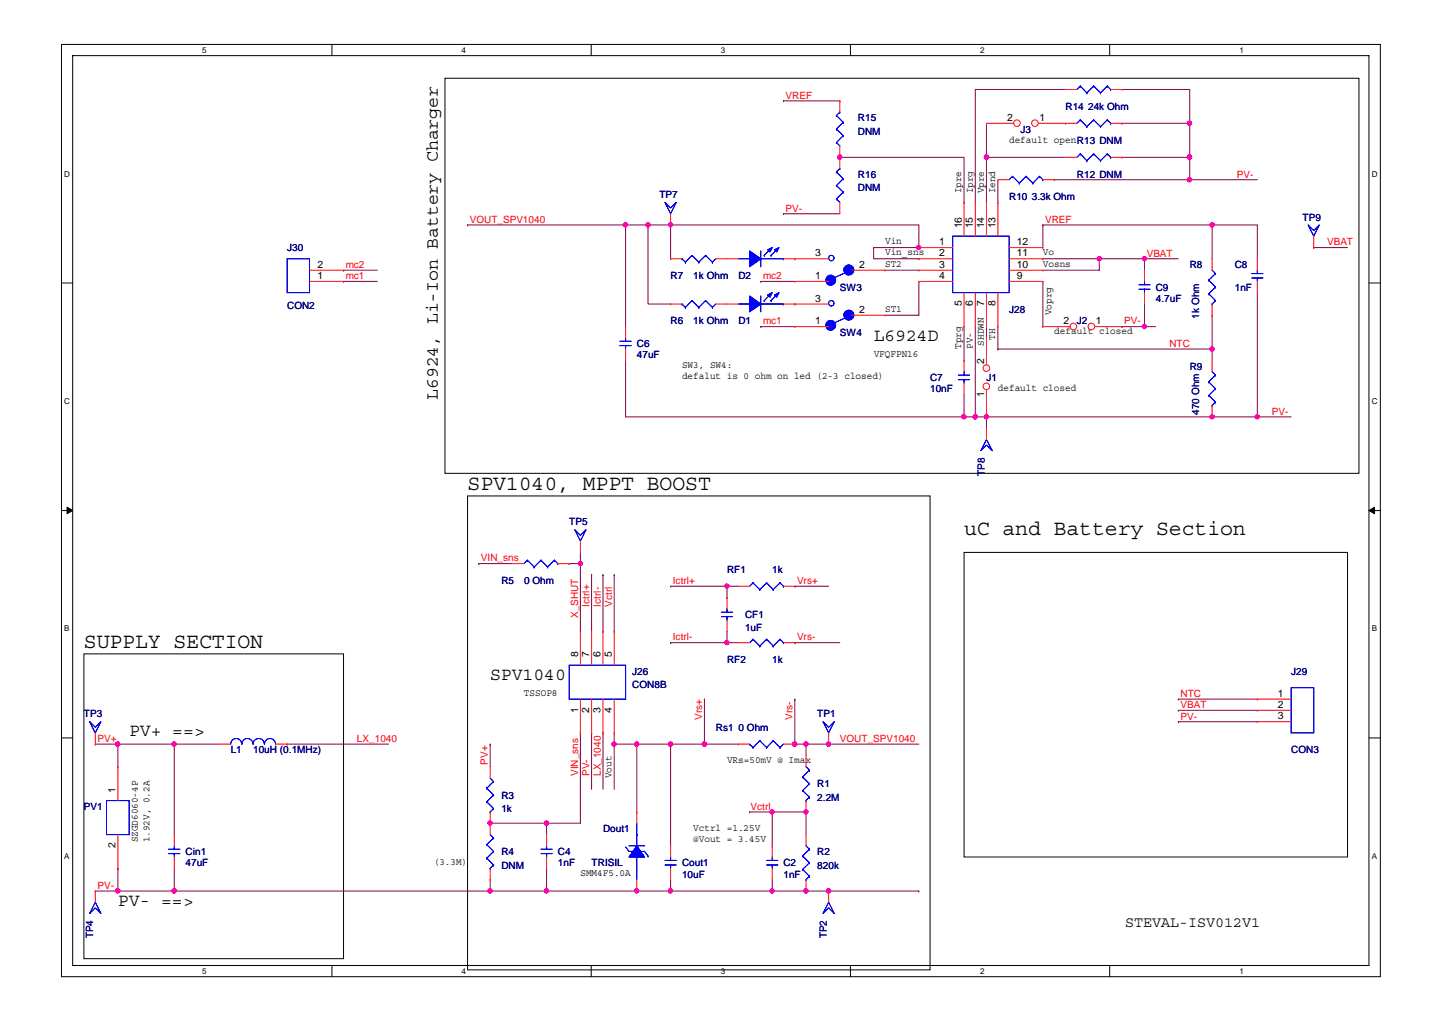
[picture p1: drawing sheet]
<svg xmlns="http://www.w3.org/2000/svg" width="297mm" height="210mm" viewBox="0 0 297 210" stroke-linecap="round" stroke-linejoin="round" font-family="sans-serif">
<path d="M12.6 9.1h271.1v191.6h-271.1zM14.9 11.4h266.5v187h-266.5z" fill="none" stroke="#000" stroke-width=".21"/>
<g fill="#fff">
<path d="M41.6 9.4h.9v1.8h-.9z"/>
<path d="M41.6 198.6h.9v1.9h-.9z"/>
</g>
<path d="M68.2 9.1v2.3M68.2 198.4v2.3" fill="none" stroke="#000" stroke-width=".21"/>
<g fill="#fff">
<path d="M94.9 9.4h.9v1.8h-.9z"/>
<path d="M94.9 198.6h.9v1.9h-.9z"/>
</g>
<path d="M121.5 9.1v2.3M121.5 198.4v2.3" fill="none" stroke="#000" stroke-width=".21"/>
<g fill="#fff">
<path d="M148.2 9.4h.9v1.8h-.9z"/>
<path d="M148.2 198.6h.9v1.9h-.9z"/>
</g>
<path d="M174.8 9.1v2.3M174.8 198.4v2.3" fill="none" stroke="#000" stroke-width=".21"/>
<g fill="#fff">
<path d="M201.5 9.4h.9v1.8h-.9z"/>
<path d="M201.5 198.6h.9v1.9h-.9z"/>
</g>
<path d="M228.1 9.1v2.3M228.1 198.4v2.3" fill="none" stroke="#000" stroke-width=".21"/>
<g fill="#fff">
<path d="M254.8 9.4h.9v1.8h-.9z"/>
<path d="M254.8 198.6h.9v1.9h-.9z"/>
<path d="M13.2 34.8h1.2v1.8h-1.2z"/>
<path d="M282 34.8h1.2v1.8h-1.2z"/>
<path d="M13.2 81.5h1.2v1.9h-1.2z"/>
<path d="M282 81.5h1.2v1.9h-1.2z"/>
</g>
<path d="M12.6 58.1h2.3M281.4 58.1h2.3" fill="none" stroke="#000" stroke-width=".21"/>
<g fill="#fff">
<path d="M13.2 128.3h1.1v1.8h-1.1z"/>
<path d="M282 128.3h1.1v1.8h-1.1z"/>
</g>
<path d="M12.6 104.9h2.3M13.8 104.2l1.1 .7-1.1 .7zM281.4 104.9l1.2-.7v1.4zM281.4 104.9h2.3" fill="none" stroke="#000" stroke-width=".21"/>
<path d="M13.8 104.2l1.1 .7-1.1 .7zM281.4 104.9l1.2-.7v1.4z" fill="#000"/>
<g fill="#fff">
<path d="M13.2 175h1.1v1.8h-1.1z"/>
<path d="M282 175h1.1v1.8h-1.1z"/>
</g>
<path d="M91.5 16.1h187.8v81.2h-187.8zM96.1 101.9h95.1v97.4h-95.1zM198.2 113.5h78.8v62.6h-78.8zM17.2 134.3h53.4v62.7h-53.4zM12.6 151.6h2.3M281.4 151.6h2.3" fill="none" stroke="#000" stroke-width=".21"/>
<path d="M59 152.9h.1M59 152.9h20.9M170.3 152.9h.1M170.3 152.9h18.6" fill="none" stroke="#800040" stroke-width=".21"/>
<circle cx="170.3" cy="152.9" r=".45" fill="#f0f"/>
<circle cx="170.3" cy="152.9" r=".45" fill="none" stroke="#f0f" stroke-width=".21"/>
<path d="M137.9 46.2h.1M137.9 46.2h51M165.7 166.8v4.7" fill="none" stroke="#800040" stroke-width=".21"/>
<circle cx="137.8" cy="46.2" r=".44" fill="#f0f"/>
<circle cx="137.8" cy="46.2" r=".44" fill="none" stroke="#f0f" stroke-width=".21"/>
<path d="M128.6 74.1v11.6M258.5 85.7h.1M258.5 85.7h6.9" fill="none" stroke="#800040" stroke-width=".21"/>
<circle cx="258.4" cy="85.6" r=".44" fill="#f0f"/>
<circle cx="258.4" cy="85.6" r=".44" fill="none" stroke="#f0f" stroke-width=".21"/>
<path d="M96.1 46.2h.1M96.1 46.2h32.5M198.2 67.1v7M198.2 81v4.7M198.2 85.7h.1M198.2 85.7h2.3" fill="none" stroke="#800040" stroke-width=".21"/>
<circle cx="200.5" cy="85.6" r=".44" fill="#f0f"/>
<circle cx="200.5" cy="85.6" r=".44" fill="none" stroke="#f0f" stroke-width=".21"/>
<circle cx="198.1" cy="85.6" r=".45" fill="#f0f"/>
<circle cx="198.1" cy="85.6" r=".45" fill="none" stroke="#f0f" stroke-width=".21"/>
<path d="M179.6 50.9h.1M181.9 55.5h7M188.9 46.2v4.7h-9.3M188.9 57.8v7h-7" fill="none" stroke="#800040" stroke-width=".21"/>
<circle cx="188.9" cy="50.8" r=".44" fill="#f0f"/>
<circle cx="188.9" cy="50.8" r=".44" fill="none" stroke="#f0f" stroke-width=".21"/>
<path d="M133.2 46.2h4.7v7M133.2 46.2h.1M179.6 50.9v2.3h9.3" fill="none" stroke="#800040" stroke-width=".21"/>
<circle cx="133.2" cy="46.2" r=".45" fill="#f0f"/>
<circle cx="133.2" cy="46.2" r=".45" fill="none" stroke="#f0f" stroke-width=".21"/>
<path d="M128.6 46.2h4.6v16.3h4.7M156.4 57.8h.1M156.4 57.8h7M156.4 67.1h.1M156.4 67.1h7M200.5 67.1v18.6M202.8 67.1v2.3M128.6 85.7h69.6M200.5 85.7h2.3v2.3M200.5 85.7h.1" fill="none" stroke="#800040" stroke-width=".21"/>
<circle cx="200.5" cy="85.6" r=".44" fill="#f0f"/>
<circle cx="200.5" cy="85.6" r=".44" fill="none" stroke="#f0f" stroke-width=".21"/>
<path d="M214.4 46.2h.1M214.4 46.2h34.8" fill="none" stroke="#800040" stroke-width=".21"/>
<circle cx="249.2" cy="46.2" r=".45" fill="#f0f"/>
<circle cx="249.2" cy="46.2" r=".45" fill="none" stroke="#f0f" stroke-width=".21"/>
<path d="M258.5 46.2v7M258.5 60.1v25.6h-9.3M249.2 85.7h.1" fill="none" stroke="#800040" stroke-width=".21"/>
<circle cx="249.2" cy="85.6" r=".45" fill="#f0f"/>
<circle cx="249.2" cy="85.6" r=".45" fill="none" stroke="#f0f" stroke-width=".21"/>
<path d="M202.8 85.7h.1M202.8 85.7h46.4" fill="none" stroke="#800040" stroke-width=".21"/>
<circle cx="202.8" cy="85.6" r=".45" fill="#f0f"/>
<circle cx="202.8" cy="85.6" r=".45" fill="none" stroke="#f0f" stroke-width=".21"/>
<path d="M258.5 46.2h-9.3v7M205.1 67.1v4.6M235.3 67.1h.1M235.3 67.1h2.3" fill="none" stroke="#800040" stroke-width=".21"/>
<circle cx="235.2" cy="67.1" r=".45" fill="#f0f"/>
<circle cx="235.2" cy="67.1" r=".45" fill="none" stroke="#f0f" stroke-width=".21"/>
<path d="M214.4 57.8v9.3M214.4 53.2h11.6M226 53.2v2.3h-11.6M226 53.2h.1M226 53.2h9.3" fill="none" stroke="#800040" stroke-width=".21"/>
<circle cx="235.2" cy="53.1" r=".44" fill="#f0f"/>
<circle cx="235.2" cy="53.1" r=".44" fill="none" stroke="#f0f" stroke-width=".21"/>
<circle cx="226" cy="53.1" r=".45" fill="#f0f"/>
<circle cx="226" cy="53.1" r=".45" fill="none" stroke="#f0f" stroke-width=".21"/>
<path d="M235.3 53.2v2.3M205.1 71.7h44.1v2.4M205.1 71.7h.1M235.3 62.5v4.6" fill="none" stroke="#800040" stroke-width=".21"/>
<circle cx="249.2" cy="71.7" r=".46" fill="#f0f"/>
<circle cx="249.2" cy="71.7" r=".46" fill="none" stroke="#f0f" stroke-width=".21"/>
<path d="M205.1 36.9v4.7M244.6 36.9h.1M244.6 36.9h13.9M214.4 46.2v4.7M235.3 53.2h6.9M249.2 64.8v6.9" fill="none" stroke="#800040" stroke-width=".21"/>
<circle cx="244.5" cy="36.9" r=".46" fill="#f0f"/>
<circle cx="244.5" cy="36.9" r=".46" fill="none" stroke="#f0f" stroke-width=".21"/>
<path d="M202.8 32.3h16.2M202.8 32.3h.1M202.8 32.3v9.3" fill="none" stroke="#800040" stroke-width=".21"/>
<circle cx="202.8" cy="32.3" r=".46" fill="#f0f"/>
<circle cx="202.8" cy="32.3" r=".46" fill="none" stroke="#f0f" stroke-width=".21"/>
<path d="M202.8 25.3v7M244.6 32.3v4.6h-27.9M244.6 32.3h.1" fill="none" stroke="#800040" stroke-width=".21"/>
<circle cx="244.5" cy="32.3" r=".46" fill="#f0f"/>
<circle cx="244.5" cy="32.3" r=".46" fill="none" stroke="#f0f" stroke-width=".21"/>
<path d="M219 18.4h-18.5v23.2M230.6 25.3h14v7M230.6 25.3h.1M70.6 55.5h.1M70.6 57.8h.1M70.6 55.5h7M70.6 57.8h7" fill="none" stroke="#800040" stroke-width=".21"/>
<circle cx="244.5" cy="25.3" r=".46" fill="#f0f"/>
<circle cx="244.5" cy="25.3" r=".46" fill="none" stroke="#f0f" stroke-width=".21"/>
<path d="M230.6 18.4h14v6.9M172.6 32.3h25.6v9.3M172.6 32.3h.1M230.6 32.3h14" fill="none" stroke="#800040" stroke-width=".21"/>
<circle cx="172.6" cy="32.3" r=".45" fill="#f0f"/>
<circle cx="172.6" cy="32.3" r=".45" fill="none" stroke="#f0f" stroke-width=".21"/>
<path d="M161 20.7h.1M161 20.7h11.6M161 43.9h.1M161 43.9h11.6M24.2 178.4h.1M24.2 178.4v4.7M35.8 178.4v4.7" fill="none" stroke="#800040" stroke-width=".21"/>
<circle cx="24.2" cy="183" r=".46" fill="#f0f"/>
<circle cx="24.2" cy="183" r=".46" fill="none" stroke="#f0f" stroke-width=".21"/>
<path d="M19.6 183.1h16.2M19.6 183.1h.1M100.8 183.1h.1M100.8 183.1h11.6" fill="none" stroke="#800040" stroke-width=".21"/>
<circle cx="100.7" cy="183" r=".45" fill="#f0f"/>
<circle cx="100.7" cy="183" r=".45" fill="none" stroke="#f0f" stroke-width=".21"/>
<path d="M112.4 183.1h.1M112.4 183.1h18.5" fill="none" stroke="#800040" stroke-width=".21"/>
<circle cx="112.3" cy="183" r=".45" fill="#f0f"/>
<circle cx="112.3" cy="183" r=".45" fill="none" stroke="#f0f" stroke-width=".21"/>
<path d="M130.9 183.1h.1M130.9 183.1h7" fill="none" stroke="#800040" stroke-width=".21"/>
<circle cx="130.9" cy="183" r=".45" fill="#f0f"/>
<circle cx="130.9" cy="183" r=".45" fill="none" stroke="#f0f" stroke-width=".21"/>
<path d="M158.7 183.1h.1M158.7 183.1h7" fill="none" stroke="#800040" stroke-width=".21"/>
<circle cx="158.7" cy="183" r=".45" fill="#f0f"/>
<circle cx="158.7" cy="183" r=".45" fill="none" stroke="#f0f" stroke-width=".21"/>
<path d="M35.8 152.9h.1M35.8 152.9h9.3" fill="none" stroke="#800040" stroke-width=".21"/>
<circle cx="35.8" cy="152.9" r=".46" fill="#f0f"/>
<circle cx="35.8" cy="152.9" r=".46" fill="none" stroke="#f0f" stroke-width=".21"/>
<path d="M158.7 166.8h.1M158.7 166.8h7" fill="none" stroke="#800040" stroke-width=".21"/>
<circle cx="165.7" cy="166.8" r=".44" fill="#f0f"/>
<circle cx="165.7" cy="166.8" r=".44" fill="none" stroke="#f0f" stroke-width=".21"/>
<circle cx="158.7" cy="166.8" r=".44" fill="#f0f"/>
<circle cx="158.7" cy="166.8" r=".44" fill="none" stroke="#f0f" stroke-width=".21"/>
<path d="M270.1 50.9h.1M270.1 50.9h6.9M24.2 152.9v4.6M137.9 152.9h.1M137.9 152.9v20.9M158.7 166.8v7M137.9 180.7v2.4M158.7 180.7v2.4" fill="none" stroke="#800040" stroke-width=".21"/>
<circle cx="137.8" cy="152.9" r=".45" fill="#f0f"/>
<circle cx="137.8" cy="152.9" r=".45" fill="none" stroke="#f0f" stroke-width=".21"/>
<g fill="none" stroke="#800040" stroke-width=".21">
<path d="M117 115.8h.1M117 115.8h2.3M119.3 115.8h.1M119.3 115.8v13.9M121.6 118.1h.1M121.6 118.1v11.6M124 118.1h.1M124 118.1v11.6M126.3 118.1h.1M126.3 118.1v11.6M24.2 152.9h11.6M119.3 150.6h.1"/>
<path d="M119.3 150.6v18.5M121.6 150.6h.1M121.6 150.6v11.6M124 150.6h.1M124 150.6v11.6M126.3 152.9v9.3M137.9 152.9h6.9M154.1 166.8h.1M154.1 166.8h4.6"/>
</g>
<circle cx="119.3" cy="115.8" r=".44" fill="#f0f"/>
<circle cx="119.3" cy="115.8" r=".44" fill="none" stroke="#f0f" stroke-width=".21"/>
<path d="M163.4 152.9h2.3v2.3M165.7 183.1h.1M165.7 183.1h4.6" fill="none" stroke="#800040" stroke-width=".21"/>
<circle cx="165.7" cy="183" r=".45" fill="#f0f"/>
<circle cx="165.7" cy="183" r=".45" fill="none" stroke="#f0f" stroke-width=".21"/>
<path d="M19.6 152.9h.1M19.6 152.9h4.6" fill="none" stroke="#800040" stroke-width=".21"/>
<circle cx="24.2" cy="152.9" r=".46" fill="#f0f"/>
<circle cx="24.2" cy="152.9" r=".46" fill="none" stroke="#f0f" stroke-width=".21"/>
<path d="M35.8 152.9v18.6M144.8 143.6h.1M144.8 143.6v9.3" fill="none" stroke="#800040" stroke-width=".21"/>
<circle cx="144.8" cy="152.9" r=".46" fill="#f0f"/>
<circle cx="144.8" cy="152.9" r=".46" fill="none" stroke="#f0f" stroke-width=".21"/>
<path d="M163.4 143.6h.1M163.4 143.6v9.3" fill="none" stroke="#800040" stroke-width=".21"/>
<circle cx="163.3" cy="152.9" r=".46" fill="#f0f"/>
<circle cx="163.3" cy="152.9" r=".46" fill="none" stroke="#f0f" stroke-width=".21"/>
<path d="M137.9 120.4h.1M137.9 120.4h11.5" fill="none" stroke="#800040" stroke-width=".21"/>
<circle cx="149.4" cy="120.4" r=".44" fill="#f0f"/>
<circle cx="149.4" cy="120.4" r=".44" fill="none" stroke="#f0f" stroke-width=".21"/>
<path d="M137.9 132h.1M137.9 132h11.5" fill="none" stroke="#800040" stroke-width=".21"/>
<circle cx="149.4" cy="132" r=".44" fill="#f0f"/>
<circle cx="149.4" cy="132" r=".44" fill="none" stroke="#f0f" stroke-width=".21"/>
<path d="M149.4 129.7v2.3h2.4M151.8 120.4h-2.4v2.3M163.4 120.4h.1M163.4 132h.1M163.4 120.4h6.9M163.4 132h9.2M165.7 152.9h.1M165.7 152.9h4.6" fill="none" stroke="#800040" stroke-width=".21"/>
<circle cx="165.7" cy="152.9" r=".45" fill="#f0f"/>
<circle cx="165.7" cy="152.9" r=".45" fill="none" stroke="#f0f" stroke-width=".21"/>
<path d="M128.6 46.2h.1M128.6 46.2v20.9M130.9 152.9h7" fill="none" stroke="#800040" stroke-width=".21"/>
<circle cx="128.6" cy="46.2" r=".45" fill="#f0f"/>
<circle cx="128.6" cy="46.2" r=".45" fill="none" stroke="#f0f" stroke-width=".21"/>
<path d="M144.8 152.9h7M137.9 183.1h.1M137.9 183.1h20.8" fill="none" stroke="#800040" stroke-width=".21"/>
<circle cx="137.8" cy="183" r=".45" fill="#f0f"/>
<circle cx="137.8" cy="183" r=".45" fill="none" stroke="#f0f" stroke-width=".21"/>
<path d="M170.3 183.1h18.6M188.9 183.1h.1" fill="none" stroke="#800040" stroke-width=".21"/>
<circle cx="170.3" cy="183" r=".45" fill="#f0f"/>
<circle cx="170.3" cy="183" r=".45" fill="none" stroke="#f0f" stroke-width=".21"/>
<path d="M230.6 67.1h.1M230.6 67.1h4.7M98.4 115.8h.1M98.4 115.8h7M119.3 113.5v2.3M112.4 169.1h.1M112.4 169.1h6.9" fill="none" stroke="#800040" stroke-width=".21"/>
<circle cx="112.3" cy="169.1" r=".44" fill="#f0f"/>
<circle cx="112.3" cy="169.1" r=".44" fill="none" stroke="#f0f" stroke-width=".21"/>
<path d="M126.3 150.6v2.3M130.9 152.9h.1M130.9 152.9v13.9M112.4 169.1v2.4M112.4 178.4v4.7" fill="none" stroke="#800040" stroke-width=".21"/>
<circle cx="130.9" cy="152.9" r=".45" fill="#f0f"/>
<circle cx="130.9" cy="152.9" r=".45" fill="none" stroke="#f0f" stroke-width=".21"/>
<path d="M126.3 152.9h.1M126.3 152.9h4.6" fill="none" stroke="#800040" stroke-width=".21"/>
<circle cx="126.2" cy="152.9" r=".45" fill="#f0f"/>
<circle cx="126.2" cy="152.9" r=".45" fill="none" stroke="#f0f" stroke-width=".21"/>
<path d="M242.2 148.3h.1M242.2 145.9h.1M242.2 143.6h.1M242.2 148.3h16.3M242.2 145.9h16.3M242.2 143.6h16.3M35.8 183.1h.1M35.8 183.1h65" fill="none" stroke="#800040" stroke-width=".21"/>
<circle cx="35.8" cy="183" r=".46" fill="#f0f"/>
<circle cx="35.8" cy="183" r=".46" fill="none" stroke="#f0f" stroke-width=".21"/>
<path d="M100.8 152.9h.1M100.8 152.9v4.6M100.8 169.1h.1M100.8 169.1h11.6M100.8 180.7v2.4" fill="none" stroke="#800040" stroke-width=".21"/>
<circle cx="100.7" cy="169.1" r=".44" fill="#f0f"/>
<circle cx="100.7" cy="169.1" r=".44" fill="none" stroke="#f0f" stroke-width=".21"/>
<g fill="none" stroke="#00f" stroke-width=".21">
<path d="M171.9 38.1h.1M171.9 35.3h.1M171.9 38.1l1.4 1.4M171.9 35.3l1.4 1.4M172.6 34.6h.1M172.6 34.6l-.7 .7M173.3 39.5h.1M173.3 36.7h.1M173.3 39.5l-1.4 1.4M173.3 36.7l-1.4 1.4M59 53.2h4.6v6.9h-4.6zM171.9 40.9h.1"/>
<path d="M171.9 40.9l.7 .7M170.3 66.9h.1M175 64.8l-4.7 2.1M248.5 78.5h.1M248.5 78.5l1.4 1.4M249.2 76.4l.7 .7M249.9 77.1h.1M249.9 79.9h.1M249.9 77.1l-1.4 1.4M249.9 79.9l-1.4 1.4M248.5 81.3h.1M248.5 81.3l1.4 1.3"/>
<path d="M249.2 83.3h.1M249.9 82.6h.1M249.9 82.6l-.7 .7M154.8 131.3h.1M154.8 131.3l-.7 .7M154.8 131.3l1.4 1.4M156.2 132.7h.1M157.6 131.3h.1M157.6 131.3l-1.4 1.4M157.6 131.3l1.3 1.4M158.9 132.7h.1M160.3 131.3h.1"/>
<path d="M160.3 131.3l-1.4 1.4M160.3 131.3l.7 .7M161 132h.1M265.4 141.3h4.7v9.3h-4.7zM157.6 177.7h2.3M157.6 176.8h2.3M158.7 176.1v.7M158.7 177.7h.1M158.7 177.7v.7"/>
</g>
<g fill="none" stroke="#f00" stroke-width=".21">
<path d="M172.6 32.3h.1M172.6 32.3v2.3M63.6 57.8h7M63.6 55.5h7M70.6 57.8h.1M70.6 55.5h.1M172.6 41.6v2.3M249.2 74.1v2.3M249.2 85.7h.1M249.2 83.3v2.4M151.8 132h2.3M161 132h2.4"/>
<path d="M163.4 132h.1M258.5 143.6h.1M258.5 145.9h.1M258.5 148.3h.1M258.5 143.6h6.9M258.5 145.9h6.9M258.5 148.3h6.9M158.7 178.4v2.3M158.7 173.8h.1M158.7 173.8v2.3"/>
</g>
<circle cx="174.5" cy="64.7" r=".45" fill="#00f"/>
<circle cx="174.5" cy="64.7" r=".45" fill="none" stroke="#00f" stroke-width="1.4"/>
<circle cx="170.9" cy="62.3" r=".56" fill="none" stroke="#00f" stroke-width=".21"/>
<circle cx="170.8" cy="66.8" r=".44" fill="#00f"/>
<circle cx="170.8" cy="66.8" r=".44" fill="none" stroke="#00f" stroke-width="1.4"/>
<path d="M170.3 66.9h.1M175 64.8l-4.7 2.1" fill="none" stroke="#00f" stroke-width=".21"/>
<circle cx="174.5" cy="64.7" r=".45" fill="#00f"/>
<circle cx="174.5" cy="64.7" r=".45" fill="none" stroke="#00f" stroke-width="1.4"/>
<circle cx="170.9" cy="62.3" r=".56" fill="none" stroke="#00f" stroke-width=".21"/>
<circle cx="170.8" cy="66.8" r=".44" fill="#00f"/>
<circle cx="170.8" cy="66.8" r=".44" fill="none" stroke="#00f" stroke-width="1.4"/>
<path d="M172.6 30v2.3M172.6 20.7h.1M172.6 20.7v2.3M163.4 67.1h.1M163.4 62.5h.1M163.4 67.1h6.9M163.4 62.5h6.9M175 64.8h6.9M181.9 64.8h.1" fill="none" stroke="#f00" stroke-width=".21"/>
<g fill="none" stroke="#00f" stroke-width=".21">
<path d="M171.9 29.3h.1M171.9 26.5h.1M171.9 23.7h.1M171.9 29.3l.7 .7M171.9 26.5l1.4 1.4M171.9 23.7l1.4 1.4M172.6 23h.1M172.6 23l-.7 .7M173.3 27.9h.1M173.3 25.1h.1M173.3 27.9l-1.4 1.4M173.3 25.1l-1.4 1.4"/>
<path d="M170.3 57.6h.1M175 55.5l-4.7 2.1"/>
</g>
<circle cx="174.5" cy="55.5" r=".46" fill="#00f"/>
<circle cx="174.5" cy="55.5" r=".46" fill="none" stroke="#00f" stroke-width="1.4"/>
<circle cx="170.9" cy="53" r=".56" fill="none" stroke="#00f" stroke-width=".21"/>
<circle cx="170.8" cy="57.6" r=".45" fill="#00f"/>
<circle cx="170.8" cy="57.6" r=".45" fill="none" stroke="#00f" stroke-width="1.4"/>
<path d="M170.3 57.6h.1M175 55.5l-4.7 2.1" fill="none" stroke="#00f" stroke-width=".21"/>
<circle cx="174.5" cy="55.5" r=".46" fill="#00f"/>
<circle cx="174.5" cy="55.5" r=".46" fill="none" stroke="#00f" stroke-width="1.4"/>
<circle cx="170.9" cy="53" r=".56" fill="none" stroke="#00f" stroke-width=".21"/>
<circle cx="170.8" cy="57.6" r=".45" fill="#00f"/>
<circle cx="170.8" cy="57.6" r=".45" fill="none" stroke="#00f" stroke-width="1.4"/>
<path d="M163.4 57.8h.1M163.4 53.2h.1M163.4 57.8h6.9M163.4 53.2h6.9M175 55.5h6.9M181.9 55.5h.1" fill="none" stroke="#f00" stroke-width=".21"/>
<path d="M151.8 62.5h2.3M156.4 60.8v3.3M156.4 62.5h4.6M161 62.5h.1" fill="none" stroke="#00f" stroke-width=".21"/>
<path d="M154.1 60.8l2.3 1.7-2.3 1.6z" fill="#00f"/>
<path d="M154.1 60.8l2.3 1.7-2.3 1.6z" fill="none" stroke="#00f" stroke-width=".21"/>
<path d="M159.2 60.6l.9-.5-.5 1z" fill="#00f"/>
<path d="M159.2 60.6l.9-.5-.5 1z" fill="none" stroke="#00f" stroke-width=".21"/>
<path d="M157.8 60.6l.9-.5-.4 1z" fill="#00f"/>
<path d="M151.8 62.5h2.3M156.4 60.8v3.3M156.4 62.5h4.6M157.1 61.8h.1M157.8 60.6l.9-.5-.4 1zM158.5 61.8h.1M158.5 60.4l-1.4 1.4M159.9 60.4l-1.4 1.4M161 62.5h.1" fill="none" stroke="#00f" stroke-width=".21"/>
<path d="M154.1 60.8l2.3 1.7-2.3 1.6z" fill="#00f"/>
<path d="M154.1 60.8l2.3 1.7-2.3 1.6z" fill="none" stroke="#00f" stroke-width=".21"/>
<path d="M159.2 60.6l.9-.5-.5 1z" fill="#00f"/>
<path d="M159.2 60.6l.9-.5-.5 1z" fill="none" stroke="#00f" stroke-width=".21"/>
<path d="M157.8 60.6l.9-.5-.4 1z" fill="#00f"/>
<g fill="none" stroke="#00f" stroke-width=".21">
<path d="M222.1 31.6h.1M222.1 31.6l-.7 .7M222.1 31.6l1.3 1.4M223.4 33h.1M224.8 31.6h.1M224.8 31.6l-1.4 1.4M224.8 31.6l1.4 1.4M226.2 33h.1M227.6 31.6h.1M227.6 31.6l-1.4 1.4M227.6 31.6l.7 .7M228.3 32.3h.1"/>
<path d="M234.1 59.4h2.3M234.1 58.5h2.3M235.3 57.8v.7M235.3 59.4h.1M235.3 59.4v.7M268.9 46.2l1.2 1.2 1.1-1.2-1.1 2.3zM140.2 62.5h.1M140.2 62.5l.7 .7M140.9 63.2h.1M142.3 61.8h.1M142.3 61.8l1.3 1.4M142.3 61.8l-1.4 1.4"/>
<path d="M143.6 63.2h.1M145 61.8h.1M145 61.8l1.4 1.4M145 61.8l-1.4 1.4M146.4 63.2h.1M147.1 62.5l-.7 .7M157.1 61.8h.1M157.8 60.6l.9-.5-.4 1zM158.5 61.8h.1M158.5 60.4l-1.4 1.4M159.9 60.4l-1.4 1.4M148.3 126.7h2.3"/>
<path d="M148.3 125.8h2.3M149.4 125.1v.7M149.4 126.7h.1M149.4 126.7v.7M18.4 148.3l1.2 1.1 1.1-1.1-1.1 2.3zM169.2 148.3l1.1 1.1 1.2-1.1-1.2 2.3zM100.1 173.5h.1M100.1 176.3h.1M100.1 173.5l1.4 1.4M100.1 176.3l1.4 1.4M100.8 178.4h.1M100.8 171.5l.7 .7"/>
<path d="M101.5 172.2h.1M101.5 174.9h.1M101.5 177.7h.1M101.5 172.2l-1.4 1.3M101.5 174.9l-1.4 1.4M101.5 177.7l-.7 .7M136.7 177.7h2.3M136.7 176.8h2.3M137.9 176.1v.7M137.9 177.7h.1M137.9 177.7v.7M165 175.9h.1"/>
<path d="M165 178.6h.1M165 175.9l1.4 1.4M165 178.6l1.4 1.4M165.7 173.8l.7 .7M166.4 174.5h.1M166.4 177.3h.1M166.4 174.5l-1.4 1.4M166.4 177.3l-1.4 1.3M165.7 180.7h.1M166.4 180h.1M166.4 180l-.7 .7M170.3 185.4l1.2 2.3-1.2-1.2-1.1 1.2z"/>
</g>
<g fill="none" stroke="#f00" stroke-width=".21">
<path d="M219 32.3h2.4M228.3 32.3h2.3M230.6 32.3h.1M235.3 55.5h.1M235.3 55.5v2.3M270.1 50.9h.1M270.1 48.5v2.4M137.9 62.5h.1M137.9 62.5h2.3M147.1 62.5h4.7M161 62.5h2.4M163.4 62.5h.1"/>
<path d="M235.3 60.1v2.4M149.4 127.4v2.3M149.4 122.7h.1M149.4 122.7v2.4M19.6 152.9h.1M19.6 150.6v2.3M170.3 152.9h.1M170.3 150.6v2.3M100.8 169.1v2.4M100.8 178.4v2.3M137.9 178.4v2.3M137.9 173.8h.1"/>
<path d="M137.9 173.8v2.3M165.7 171.5v2.3M100.8 180.7h.1M165.7 183.1h.1M165.7 180.7v2.4M170.3 183.1h.1M170.3 183.1v2.3"/>
</g>
<circle cx="202.8" cy="79.4" r=".68" fill="#fff"/>
<g fill="none" stroke="#f00" stroke-width=".21">
<path d="M202.8 85.7h.1M202.8 80.1v5.6"/>
<circle cx="202.8" cy="79.4" r=".68"/>
</g>
<circle cx="202.8" cy="75.6" r=".68" fill="#fff"/>
<g fill="none" stroke="#f00" stroke-width=".21">
<path d="M219 18.4h2.4M228.3 18.4h2.3M230.6 18.4h.1M137.9 46.2h.1M137.9 43.9v2.3M128.6 71.7v2.4M128.6 67.1h.1M128.6 67.1v2.3M198.2 78.7v2.3M198.2 74.1h.1M198.2 74.1v2.3M202.8 69.4h.1"/>
<path d="M202.8 69.4v5.6M24.2 157.5h.1M24.2 157.5v7M45.1 152.9h2.3M56.7 152.9h2.3M59 152.9h.1M100.8 157.5v2.4M24.2 178.4h.1M24.2 171.5v6.9M35.8 176.1v2.3M35.8 171.5h.1M35.8 171.5v2.3"/>
<path d="M100.8 169.1h.1M100.8 166.8v2.3M19.6 183.1h.1M19.6 183.1v2.3"/>
<circle cx="202.8" cy="75.6" r=".68"/>
</g>
<g fill="none" stroke="#00f" stroke-width=".21">
<path d="M222.1 17.7h.1M222.1 17.7l-.7 .7M222.1 17.7l1.3 1.4M223.4 19.1h.1M224.8 17.7h.1M224.8 17.7l-1.4 1.4M224.8 17.7l1.4 1.4M226.2 19.1h.1M227.6 17.7h.1M227.6 17.7l-1.4 1.4M227.6 17.7l.7 .7M228.3 18.4h.1"/>
<path d="M136.7 41.6l1.2 1.1 1.1-1.1-1.1 2.3zM127.4 71h2.4M127.4 70.1h2.4M128.6 69.4v.7M128.6 71h.1M128.6 71v.7M197 78h2.3M197 77.1h2.3M198.2 76.4v.7M198.2 78h.1M198.2 78v.7M47.4 152.9a1.13 1.13 0 0 1 1.2-1.2 1.13 1.13 0 0 1 1.1 1.2"/>
<path d="M49.7 152.9a1.13 1.13 0 0 1 1.2-1.2 1.13 1.13 0 0 1 1.1 1.2 1.17 1.17 0 0 1 1.2-1.2 1.17 1.17 0 0 1 1.1 1.2M54.4 152.9a1.13 1.13 0 0 1 1.1-1.2 1.13 1.13 0 0 1 1.1 1.2M100.8 159.9l.7 .7M21.9 164.5h4.6v7h-4.6zM34.6 175.4h2.4M34.6 174.5h2.4M35.8 173.8v.7M35.8 175.4h.1M35.8 175.4v.7M100.1 161.9h.1M100.1 164.7h.1M100.1 161.9l1.4 1.4"/>
<path d="M100.1 164.7l1.4 1.4M100.8 166.8h.1M101.5 160.6h.1M101.5 163.3h.1M101.5 166.1h.1M101.5 160.6l-1.4 1.3M101.5 163.3l-1.4 1.4M101.5 166.1l-.7 .7M19.6 185.4l1.1 2.3-1.1-1.2-1.2 1.2z"/>
</g>
<circle cx="224.3" cy="67.1" r=".68" fill="#fff"/>
<g fill="none" stroke="#f00" stroke-width=".21">
<path d="M225.1 67.1h5.5M230.6 67.1h.1"/>
<circle cx="224.3" cy="67.1" r=".68"/>
</g>
<circle cx="220.6" cy="67.1" r=".68" fill="#fff"/>
<g fill="none" stroke="#f00" stroke-width=".21">
<path d="M214.4 67.1h.1M214.4 67.1h5.6M119.3 129.7h.1M119.3 129.7v7M121.6 129.7h.1M121.6 129.7v7M124 129.7h.1M124 129.7v7M126.3 129.7h.1M126.3 129.7v7M119.3 150.6h.1M119.3 143.6v7"/>
<path d="M121.6 150.6h.1M121.6 143.6v7M124 150.6h.1M124 143.6v7M126.3 150.6h.1M126.3 143.6v7M151.8 152.9h.1M151.8 152.9h2.3M161 152.9h2.4"/>
<circle cx="220.6" cy="67.1" r=".68"/>
</g>
<g fill="none" stroke="#00f" stroke-width=".21">
<path d="M117 136.7h11.6v6.9h-11.6zM154.1 152.9h.1M154.1 152.9l.7 .7M154.8 153.6h.1M156.2 152.2h.1M156.2 152.2l1.4 1.4M156.2 152.2l-1.4 1.4M157.6 153.6h.1M158.9 152.2h.1M158.9 152.2l1.4 1.4M158.9 152.2l-1.3 1.4M160.3 153.6h.1"/>
<path d="M161 152.9l-.7 .7"/>
</g>
<circle cx="212.8" cy="25.3" r=".68" fill="#fff"/>
<g fill="none" stroke="#f00" stroke-width=".21">
<path d="M213.5 25.3h5.5M219 25.3h.1"/>
<circle cx="212.8" cy="25.3" r=".68"/>
</g>
<circle cx="209.1" cy="25.3" r=".68" fill="#fff"/>
<g fill="none" stroke="#f00" stroke-width=".21">
<path d="M202.8 25.3h.1M202.8 25.3h5.6M205.1 36.9h2.3M214.4 36.9h2.3M216.7 36.9h.1M219 25.3h2.4M228.3 25.3h2.3M230.6 25.3h.1M137.9 53.2h.1M137.9 53.2h2.3M147.1 53.2h2.3M188.9 50.9h.1"/>
<path d="M188.9 53.2h.1M188.9 55.5h.1M188.9 57.8h.1M188.9 53.2h6.9M188.9 50.9h6.9M188.9 55.5h6.9M188.9 57.8h6.9M198.2 41.6h.1M198.2 41.6v6.9M200.5 41.6h.1M200.5 41.6v6.9M202.8 41.6h.1"/>
<path d="M202.8 41.6v6.9M205.1 41.6h.1M205.1 41.6v6.9M207.4 53.2h7M207.4 50.9h7M207.4 55.5h7M207.4 57.8h7M214.4 57.8h.1M214.4 55.5h.1M214.4 50.9h.1M214.4 53.2h.1M249.2 53.2v2.3"/>
<path d="M258.5 57.8v2.3M258.5 53.2h.1M258.5 53.2v2.3M198.2 67.1h.1M198.2 60.1v7M200.5 67.1h.1M200.5 60.1v7M202.8 67.1h.1M202.8 60.1v7M205.1 67.1h.1M205.1 60.1v7M249.2 64.8h.1"/>
<path d="M249.2 62.5v2.3M202.8 88h.1M202.8 88v2.3M105.4 115.8h2.3M114.7 115.8h2.3M117 115.8h.1M119.3 113.5h.1M119.3 111.2v2.3M151.8 120.4h2.3M161 120.4h2.4M163.4 120.4h.1M165.7 155.2v2.3"/>
<path d="M112.4 176.1v2.3M112.4 171.5h.1M112.4 171.5v2.3M165.7 166.8h.1M165.7 164.5v2.3"/>
<circle cx="209.1" cy="25.3" r=".68"/>
</g>
<g fill="none" stroke="#00f" stroke-width=".21">
<path d="M208.1 36.2h.1M208.1 36.2l-.7 .7M208.1 36.2l1.4 1.4M209.5 37.6h.1M210.9 36.2h.1M210.9 36.2l-1.4 1.4M210.9 36.2l1.4 1.4M212.3 37.6h.1M213.7 36.2h.1M213.7 36.2l-1.4 1.4M213.7 36.2l.7 .7M214.4 36.9h.1"/>
<path d="M222.1 24.6h.1M222.1 24.6l-.7 .7M222.1 24.6l1.3 1.4M223.4 26h.1M224.8 24.6h.1M224.8 24.6l-1.4 1.4M224.8 24.6l1.4 1.4M226.2 26h.1M227.6 24.6h.1M227.6 24.6l-1.4 1.4M227.6 24.6l.7 .7M228.3 25.3h.1"/>
<path d="M140.2 53.2h.1M140.2 53.2l.7 .7M140.9 53.9h.1M142.3 52.5h.1M142.3 52.5l1.3 1.4M142.3 52.5l-1.4 1.4M143.6 53.9h.1M145 52.5h.1M145 52.5l1.4 1.4M145 52.5l-1.4 1.4M146.4 53.9h.1M147.1 53.2l-.7 .7"/>
<path d="M195.8 48.5h11.6v11.6h-11.6zM248.5 57.6h.1M248.5 57.6l1.4 1.4M249.2 55.5l.7 .7M249.9 56.2h.1M249.9 59h.1M249.9 56.2l-1.4 1.4M249.9 59l-1.4 1.4M257.3 57.1h2.3M257.3 56.2h2.3M258.5 55.5v.7M258.5 57.1h.1"/>
<path d="M258.5 57.1v.7M248.5 60.4h.1M248.5 60.4l1.4 1.4M249.2 62.5h.1M249.9 61.8h.1M249.9 61.8l-.7 .7M202.8 90.3l1.2 2.3-1.2-1.1-1.2 1.1zM108.4 115.1h.1M108.4 115.1l-.7 .7M108.4 115.1l1.4 1.4M109.8 116.5h.1M111.2 115.1h.1"/>
<path d="M111.2 115.1l-1.4 1.4M111.2 115.1l1.4 1.4M112.6 116.5h.1M114 115.1h.1M114 115.1l-1.4 1.4M114 115.1l.7 .7M114.7 115.8h.1M118.2 108.8l1.1 1.2 1.2-1.2-1.2 2.4zM154.8 119.7h.1M154.8 119.7l-.7 .7M154.8 119.7l1.4 1.4M157.6 119.7h.1"/>
<path d="M157.6 119.7l-1.4 1.4M157.6 119.7l1.3 1.4M160.3 119.7h.1M160.3 119.7l-1.4 1.4M160.3 119.7l.7 .7M156.2 121.1h.1M158.9 121.1h.1M161 120.4h.1M165 159.6h.1M165 159.6l1.4 1.4M165.7 157.5l.7 .7M166.4 158.2h.1"/>
<path d="M166.4 158.2l-1.4 1.4M111.2 175.4h2.3M111.2 174.5h2.3M112.4 173.8v.7M112.4 175.4h.1M112.4 175.4v.7M128.6 174l.7 .9h3.2l.7 1M129.3 173.8h3.2M130.9 176.1v4.6M130.9 169.1v2.4M130.9 171.5h.1M130.9 171.5v2.3"/>
<path d="M133.2 175.9h.1M165 162.4h.1M165 162.4l1.4 1.4M165.7 164.5h.1M166.4 161h.1M166.4 163.8h.1M166.4 161l-1.4 1.4M166.4 163.8l-.7 .7"/>
</g>
<path d="M130.9 173.8l1.6 2.3h-3.2z" fill="#00f"/>
<path d="M128.6 174l.7 .9h3.2l.7 1M129.3 173.8h3.2M130.9 173.8l1.6 2.3h-3.2zM130.9 176.1v4.6M130.9 169.1v2.4M130.9 171.5h.1M130.9 171.5v2.3M133.2 175.9h.1" fill="none" stroke="#00f" stroke-width=".21"/>
<path d="M130.9 173.8l1.6 2.3h-3.2z" fill="#00f"/>
<path d="M151.8 53.2h2.3M156.4 51.6v3.2M156.4 53.2h4.6M161 53.2h.1M130.9 173.8l1.6 2.3h-3.2z" fill="none" stroke="#00f" stroke-width=".21"/>
<path d="M130.9 166.8h.1M130.9 166.8v2.3M130.9 180.7v2.4" fill="none" stroke="#f00" stroke-width=".21"/>
<path d="M154.1 51.6l2.3 1.6-2.3 1.6z" fill="#00f"/>
<path d="M154.1 51.6l2.3 1.6-2.3 1.6z" fill="none" stroke="#00f" stroke-width=".21"/>
<path d="M159.2 51.3l.9-.4-.5 .9z" fill="#00f"/>
<path d="M159.2 51.3l.9-.4-.5 .9z" fill="none" stroke="#00f" stroke-width=".21"/>
<path d="M157.8 51.3l.9-.4-.4 .9z" fill="#00f"/>
<path d="M151.8 53.2h2.3M156.4 51.6v3.2M156.4 53.2h4.6M157.1 52.5h.1M157.8 51.3l.9-.4-.4 .9zM158.5 52.5h.1M158.5 51.1l-1.4 1.4M159.9 51.1l-1.4 1.4M161 53.2h.1" fill="none" stroke="#00f" stroke-width=".21"/>
<path d="M154.1 51.6l2.3 1.6-2.3 1.6z" fill="#00f"/>
<path d="M154.1 51.6l2.3 1.6-2.3 1.6z" fill="none" stroke="#00f" stroke-width=".21"/>
<path d="M159.2 51.3l.9-.4-.5 .9z" fill="#00f"/>
<path d="M159.2 51.3l.9-.4-.5 .9z" fill="none" stroke="#00f" stroke-width=".21"/>
<path d="M157.8 51.3l.9-.4-.4 .9z" fill="#00f"/>
<path d="M157.1 52.5h.1M157.8 51.3l.9-.4-.4 .9zM158.5 52.5h.1M158.5 51.1l-1.4 1.4M159.9 51.1l-1.4 1.4" fill="none" stroke="#00f" stroke-width=".21"/>
<path d="M149.4 53.2h2.4M161 53.2h2.4M163.4 53.2h.1" fill="none" stroke="#f00" stroke-width=".21"/>
<circle cx="170.3" cy="152.9" r=".45" fill="#f0f"/>
<circle cx="170.3" cy="152.9" r=".45" fill="none" stroke="#f0f" stroke-width=".21"/>
<circle cx="137.8" cy="46.2" r=".44" fill="#f0f"/>
<circle cx="137.8" cy="46.2" r=".44" fill="none" stroke="#f0f" stroke-width=".21"/>
<circle cx="258.4" cy="85.6" r=".44" fill="#f0f"/>
<circle cx="258.4" cy="85.6" r=".44" fill="none" stroke="#f0f" stroke-width=".21"/>
<circle cx="200.5" cy="85.6" r=".44" fill="#f0f"/>
<circle cx="200.5" cy="85.6" r=".44" fill="none" stroke="#f0f" stroke-width=".21"/>
<circle cx="198.1" cy="85.6" r=".45" fill="#f0f"/>
<circle cx="198.1" cy="85.6" r=".45" fill="none" stroke="#f0f" stroke-width=".21"/>
<circle cx="188.9" cy="50.8" r=".44" fill="#f0f"/>
<circle cx="188.9" cy="50.8" r=".44" fill="none" stroke="#f0f" stroke-width=".21"/>
<circle cx="133.2" cy="46.2" r=".45" fill="#f0f"/>
<circle cx="133.2" cy="46.2" r=".45" fill="none" stroke="#f0f" stroke-width=".21"/>
<circle cx="200.5" cy="85.6" r=".44" fill="#f0f"/>
<circle cx="200.5" cy="85.6" r=".44" fill="none" stroke="#f0f" stroke-width=".21"/>
<circle cx="249.2" cy="46.2" r=".45" fill="#f0f"/>
<circle cx="249.2" cy="46.2" r=".45" fill="none" stroke="#f0f" stroke-width=".21"/>
<circle cx="249.2" cy="85.6" r=".45" fill="#f0f"/>
<circle cx="249.2" cy="85.6" r=".45" fill="none" stroke="#f0f" stroke-width=".21"/>
<circle cx="202.8" cy="85.6" r=".45" fill="#f0f"/>
<circle cx="202.8" cy="85.6" r=".45" fill="none" stroke="#f0f" stroke-width=".21"/>
<circle cx="235.2" cy="67.1" r=".45" fill="#f0f"/>
<circle cx="235.2" cy="67.1" r=".45" fill="none" stroke="#f0f" stroke-width=".21"/>
<circle cx="235.2" cy="53.1" r=".44" fill="#f0f"/>
<circle cx="235.2" cy="53.1" r=".44" fill="none" stroke="#f0f" stroke-width=".21"/>
<circle cx="226" cy="53.1" r=".45" fill="#f0f"/>
<circle cx="226" cy="53.1" r=".45" fill="none" stroke="#f0f" stroke-width=".21"/>
<circle cx="249.2" cy="71.7" r=".46" fill="#f0f"/>
<circle cx="249.2" cy="71.7" r=".46" fill="none" stroke="#f0f" stroke-width=".21"/>
<circle cx="244.5" cy="36.9" r=".46" fill="#f0f"/>
<circle cx="244.5" cy="36.9" r=".46" fill="none" stroke="#f0f" stroke-width=".21"/>
<circle cx="202.8" cy="32.3" r=".46" fill="#f0f"/>
<circle cx="202.8" cy="32.3" r=".46" fill="none" stroke="#f0f" stroke-width=".21"/>
<circle cx="244.5" cy="32.3" r=".46" fill="#f0f"/>
<circle cx="244.5" cy="32.3" r=".46" fill="none" stroke="#f0f" stroke-width=".21"/>
<circle cx="244.5" cy="25.3" r=".46" fill="#f0f"/>
<circle cx="244.5" cy="25.3" r=".46" fill="none" stroke="#f0f" stroke-width=".21"/>
<circle cx="172.6" cy="32.3" r=".45" fill="#f0f"/>
<circle cx="172.6" cy="32.3" r=".45" fill="none" stroke="#f0f" stroke-width=".21"/>
<circle cx="24.2" cy="183" r=".46" fill="#f0f"/>
<circle cx="24.2" cy="183" r=".46" fill="none" stroke="#f0f" stroke-width=".21"/>
<circle cx="100.7" cy="183" r=".45" fill="#f0f"/>
<circle cx="100.7" cy="183" r=".45" fill="none" stroke="#f0f" stroke-width=".21"/>
<circle cx="112.3" cy="183" r=".45" fill="#f0f"/>
<circle cx="112.3" cy="183" r=".45" fill="none" stroke="#f0f" stroke-width=".21"/>
<circle cx="130.9" cy="183" r=".45" fill="#f0f"/>
<circle cx="130.9" cy="183" r=".45" fill="none" stroke="#f0f" stroke-width=".21"/>
<circle cx="158.7" cy="183" r=".45" fill="#f0f"/>
<circle cx="158.7" cy="183" r=".45" fill="none" stroke="#f0f" stroke-width=".21"/>
<circle cx="35.8" cy="152.9" r=".46" fill="#f0f"/>
<circle cx="35.8" cy="152.9" r=".46" fill="none" stroke="#f0f" stroke-width=".21"/>
<circle cx="165.7" cy="166.8" r=".44" fill="#f0f"/>
<circle cx="165.7" cy="166.8" r=".44" fill="none" stroke="#f0f" stroke-width=".21"/>
<circle cx="158.7" cy="166.8" r=".44" fill="#f0f"/>
<circle cx="158.7" cy="166.8" r=".44" fill="none" stroke="#f0f" stroke-width=".21"/>
<circle cx="137.8" cy="152.9" r=".45" fill="#f0f"/>
<circle cx="137.8" cy="152.9" r=".45" fill="none" stroke="#f0f" stroke-width=".21"/>
<circle cx="119.3" cy="115.8" r=".44" fill="#f0f"/>
<circle cx="119.3" cy="115.8" r=".44" fill="none" stroke="#f0f" stroke-width=".21"/>
<circle cx="165.7" cy="183" r=".45" fill="#f0f"/>
<circle cx="165.7" cy="183" r=".45" fill="none" stroke="#f0f" stroke-width=".21"/>
<circle cx="24.2" cy="152.9" r=".46" fill="#f0f"/>
<circle cx="24.2" cy="152.9" r=".46" fill="none" stroke="#f0f" stroke-width=".21"/>
<circle cx="144.8" cy="152.9" r=".46" fill="#f0f"/>
<circle cx="144.8" cy="152.9" r=".46" fill="none" stroke="#f0f" stroke-width=".21"/>
<circle cx="163.3" cy="152.9" r=".46" fill="#f0f"/>
<circle cx="163.3" cy="152.9" r=".46" fill="none" stroke="#f0f" stroke-width=".21"/>
<circle cx="149.4" cy="120.4" r=".44" fill="#f0f"/>
<circle cx="149.4" cy="120.4" r=".44" fill="none" stroke="#f0f" stroke-width=".21"/>
<circle cx="149.4" cy="132" r=".44" fill="#f0f"/>
<circle cx="149.4" cy="132" r=".44" fill="none" stroke="#f0f" stroke-width=".21"/>
<circle cx="165.7" cy="152.9" r=".45" fill="#f0f"/>
<circle cx="165.7" cy="152.9" r=".45" fill="none" stroke="#f0f" stroke-width=".21"/>
<circle cx="128.6" cy="46.2" r=".45" fill="#f0f"/>
<circle cx="128.6" cy="46.2" r=".45" fill="none" stroke="#f0f" stroke-width=".21"/>
<circle cx="137.8" cy="183" r=".45" fill="#f0f"/>
<circle cx="137.8" cy="183" r=".45" fill="none" stroke="#f0f" stroke-width=".21"/>
<circle cx="170.3" cy="183" r=".45" fill="#f0f"/>
<circle cx="170.3" cy="183" r=".45" fill="none" stroke="#f0f" stroke-width=".21"/>
<circle cx="112.3" cy="169.1" r=".44" fill="#f0f"/>
<circle cx="112.3" cy="169.1" r=".44" fill="none" stroke="#f0f" stroke-width=".21"/>
<circle cx="130.9" cy="152.9" r=".45" fill="#f0f"/>
<circle cx="130.9" cy="152.9" r=".45" fill="none" stroke="#f0f" stroke-width=".21"/>
<circle cx="126.2" cy="152.9" r=".45" fill="#f0f"/>
<circle cx="126.2" cy="152.9" r=".45" fill="none" stroke="#f0f" stroke-width=".21"/>
<circle cx="35.8" cy="183" r=".46" fill="#f0f"/>
<circle cx="35.8" cy="183" r=".46" fill="none" stroke="#f0f" stroke-width=".21"/>
<circle cx="100.7" cy="169.1" r=".44" fill="#f0f"/>
<circle cx="100.7" cy="169.1" r=".44" fill="none" stroke="#f0f" stroke-width=".21"/>
<g font-size="4.4">
<text x="96.1" y="100.8">SPV1040, MPPT BOOST</text>
<text x="198.2" y="110">uC and Battery Section</text>
<text x="17.2" y="133.2">SUPPLY SECTION</text>
</g>
<g font-size="3.7">
<text x="179.6" y="70.1">L6924D</text>
<text x="90" y="82.2" transform="rotate(-90 90 82.2)">L6924, Li-Ion Battery Charger</text>
<text x="100.8" y="139.7">SPV1040</text>
<text x="26.5" y="151.3">PV+ ==&gt;</text>
<text x="24.2" y="186.1">PV- ==&gt;</text>
</g>
<text font-size="3.1" x="231.3" y="190.4">STEVAL-ISV012V1</text>
<g font-size="2.1" fill="#f00">
<text x="161.5" y="20.3">VREF</text>
<text x="254.3" y="36.5">PV-</text>
<text x="96.6" y="45.8">VOUT_SPV1040</text>
<text x="161.5" y="43.5">PV-</text>
<text x="214.8" y="45.8">VREF</text>
<text x="235.7" y="52.7">VBAT</text>
<text x="272.8" y="50.4">VBAT</text>
<text x="71.1" y="55.1">mc2</text>
<text x="71.1" y="57.4">mc1</text>
<text x="156.9" y="57.4">mc2</text>
<text x="156.9" y="66.7">mc1</text>
<text x="231.1" y="66.7">PV-</text>
<text x="240.4" y="71.3">NTC</text>
<text x="261.5" y="85.2">PV-</text>
<text x="98.9" y="115.4">VIN_sns</text>
<text x="138.3" y="120">Ictrl+</text>
<text x="163.8" y="120">Vrs+</text>
<text x="121.2" y="124.6" transform="rotate(-90 121.2 124.6)">Ictrl+</text>
<text x="123.5" y="124.6" transform="rotate(-90 123.5 124.6)">Ictrl-</text>
<text x="125.8" y="124.6" transform="rotate(-90 125.8 124.6)">Vctrl</text>
<text x="118.9" y="126.9" transform="rotate(-90 118.9 126.9)">X_SHUT</text>
<text x="138.3" y="131.6">Ictrl-</text>
<text x="163.8" y="131.6">Vrs-</text>
<text x="242.7" y="143.2">NTC</text>
<text x="144.4" y="147.8" transform="rotate(-90 144.4 147.8)">Vrs+</text>
<text x="162.9" y="147.8" transform="rotate(-90 162.9 147.8)">Vrs-</text>
<text x="242.7" y="147.8">PV-</text>
<text x="242.7" y="145.5">VBAT</text>
<text x="20" y="152.4">PV+</text>
<text x="73.4" y="152.4">LX_1040</text>
<text x="172.6" y="152.4">VOUT_SPV1040</text>
<text x="100.3" y="157.1" transform="rotate(-90 100.3 157.1)">PV+</text>
<text x="118.9" y="159.4" transform="rotate(-90 118.9 159.4)">VIN_sns</text>
<text x="121.2" y="159.4" transform="rotate(-90 121.2 159.4)">PV-</text>
<text x="123.5" y="159.4" transform="rotate(-90 123.5 159.4)">LX_1040</text>
<text x="154.3" y="166.4">Vctrl</text>
<text x="20" y="182.6">PV-</text>
</g>
<g font-size="2.1" fill="#000080">
<text x="219" y="22.6">R14 24k Ohm</text>
<text x="176.3" y="24.9">R15</text>
<text x="176.3" y="27.7">DNM</text>
<text x="209.8" y="27.2">J3</text>
<text x="135.6" y="40.7">TP7</text>
<text x="176.3" y="36.5">R16</text>
<text x="176.3" y="39.3">DNM</text>
<text x="207.4" y="41.2">R10 3.3k Ohm</text>
<text x="221.4" y="36.5">R12 DNM</text>
<text x="267.8" y="45.3">TP9</text>
<text x="59" y="51.6">J30</text>
<text x="137.9" y="57.4">R7</text>
<text x="142.5" y="57.4">1k Ohm</text>
<text x="151.8" y="57.4">D2</text>
<text x="172.6" y="59.7">SW3</text>
<text x="237.6" y="59.7">C9</text>
<text x="244.6" y="55.1">R8</text>
<text x="253.8" y="55.1">C8</text>
<text x="253.8" y="59.7">1nF</text>
<text x="59" y="63.4">CON2</text>
<text x="207.4" y="64.4">J28</text>
<text x="237.6" y="62">4.7uF</text>
<text x="246.5" y="65.5" transform="rotate(-90 246.5 65.5)">1k Ohm</text>
<text x="130.9" y="71.3">C6</text>
<text x="137.9" y="66.7">R6</text>
<text x="142.5" y="66.7">1k Ohm</text>
<text x="151.8" y="66.7">D1</text>
<text x="172.6" y="69">SW4</text>
<text x="221.4" y="66.7">J2</text>
<text x="130.9" y="73.6">47uF</text>
<text x="244.6" y="76">R9</text>
<text x="191.2" y="78.3">C7</text>
<text x="191.2" y="80.6">10nF</text>
<text x="202.8" y="78.3">J1</text>
<text x="246.5" y="85.2" transform="rotate(-90 246.5 85.2)">470 Ohm</text>
<text x="202.4" y="97.7" transform="rotate(-90 202.4 97.7)">TP8</text>
<text x="117" y="107.9">TP5</text>
<text x="103.1" y="120">R5</text>
<text x="107.7" y="120">0 Ohm</text>
<text x="149.5" y="117.7">RF1</text>
<text x="158.7" y="117.7">1k</text>
<text x="153.2" y="127">CF1</text>
<text x="153.2" y="129.7">1uF</text>
<text x="149.5" y="136.2">RF2</text>
<text x="158.7" y="136.2">1k</text>
<text x="130" y="138.6">J26</text>
<text x="130" y="141.3">CON8B</text>
<text x="265.4" y="138.6">J29</text>
<text x="17.2" y="147.4">TP3</text>
<text x="168" y="147.4">TP1</text>
<text x="47.4" y="154.8">L1</text>
<text x="52" y="154.8">10uH (0.1MHz)</text>
<text x="147.2" y="150.2">Rs1 0 Ohm</text>
<text x="265.4" y="154.8">CON3</text>
<text x="168" y="161.8">R1</text>
<text x="17.2" y="166.4">PV1</text>
<text x="103.1" y="164.1">R3</text>
<text x="103.1" y="166.9">1k</text>
<text x="168" y="164.5">2.2M</text>
<text x="124" y="171">Dout1</text>
<text x="38.1" y="175.7">Cin1</text>
<text x="38.1" y="178">47uF</text>
<text x="103.1" y="175.7">R4</text>
<text x="103.1" y="178.5">DNM</text>
<text x="114.7" y="175.7">C4</text>
<text x="114.7" y="178">1nF</text>
<text x="121.6" y="178">TRISIL</text>
<text x="140.2" y="178">Cout1</text>
<text x="161.1" y="178">C2</text>
<text x="168" y="175.7">R2</text>
<text x="168" y="178.5">820k</text>
<text x="140.2" y="180.3">10uF</text>
<text x="161.1" y="180.3">1nF</text>
<text x="19.2" y="192.8" transform="rotate(-90 19.2 192.8)">TP4</text>
<text x="169.9" y="192.8" transform="rotate(-90 169.9 192.8)">TP2</text>
</g>
<g font-size="2.1">
<text x="207" y="24.8">2</text>
<text x="207.4" y="29.3">default openR13 DNM</text>
<text x="213.7" y="24.8">1</text>
<text x="197.6" y="39.7" transform="rotate(-90 197.6 39.7)">Ipre</text>
<text x="200" y="39.7" transform="rotate(-90 200 39.7)">Iprg</text>
<text x="202.3" y="39.7" transform="rotate(-90 202.3 39.7)">Vpre</text>
<text x="204.6" y="39.7" transform="rotate(-90 204.6 39.7)">Iend</text>
<text x="197.7" y="46.9" transform="rotate(-90 197.7 46.9)">16</text>
<text x="200" y="46.9" transform="rotate(-90 200 46.9)">15</text>
<text x="202.3" y="46.9" transform="rotate(-90 202.3 46.9)">14</text>
<text x="204.6" y="46.9" transform="rotate(-90 204.6 46.9)">13</text>
<text x="167.6" y="52.7">3</text>
<text x="181.9" y="50.1">Vin</text>
<text x="181.9" y="52.5">Vin_sns</text>
<text x="193.1" y="50.4">1</text>
<text x="193.1" y="52.7">2</text>
<text x="209" y="50.4">12</text>
<text x="209" y="52.7">11</text>
<text x="214.4" y="52.5">Vo</text>
<text x="65.2" y="57.3">1</text>
<text x="65.2" y="55">2</text>
<text x="167.6" y="57.3">1</text>
<text x="176.6" y="55">2</text>
<text x="181.9" y="54.8">ST2</text>
<text x="193.1" y="55">3</text>
<text x="193.1" y="57.3">4</text>
<text x="209" y="57.3">9</text>
<text x="209" y="55">10</text>
<text x="214.4" y="54.8">Vosns</text>
<text x="167.6" y="62">3</text>
<text x="176.6" y="64.3">2</text>
<text x="181.9" y="64.1">ST1</text>
<text x="197.7" y="62.9" transform="rotate(-90 197.7 62.9)">5</text>
<text x="200" y="62.9" transform="rotate(-90 200 62.9)">6</text>
<text x="202.3" y="62.9" transform="rotate(-90 202.3 62.9)">7</text>
<text x="204.6" y="62.9" transform="rotate(-90 204.6 62.9)">8</text>
<text x="216.2" y="64.8" transform="rotate(-90 216.2 64.8)">Voprg</text>
<text x="167.6" y="66.6">1</text>
<text x="197.6" y="71.7" transform="rotate(-90 197.6 71.7)">Tprg</text>
<text x="200" y="71.7" transform="rotate(-90 200 71.7)">PV-</text>
<text x="202.3" y="71" transform="rotate(-90 202.3 71)">SHDWN</text>
<text x="204.6" y="69.9" transform="rotate(-90 204.6 69.9)">TH</text>
<text x="216.7" y="68.7">default closed</text>
<text x="218.6" y="66.6">2</text>
<text x="225.3" y="66.6">1</text>
<text x="140.2" y="75.7">SW3, SW4:</text>
<text x="140.2" y="77.8">defalut is 0 ohm on led (2-3 closed)</text>
<text x="179.6" y="73.3">VFQFPN16</text>
<text x="202.3" y="74.8" transform="rotate(-90 202.3 74.8)">2</text>
<text x="202.3" y="81.5" transform="rotate(-90 202.3 81.5)">1</text>
<text x="205.1" y="80.3">default closed</text>
<text x="118.8" y="135.1" transform="rotate(-90 118.8 135.1)">8</text>
<text x="121.1" y="135.1" transform="rotate(-90 121.1 135.1)">7</text>
<text x="123.5" y="135.1" transform="rotate(-90 123.5 135.1)">6</text>
<text x="125.8" y="135.1" transform="rotate(-90 125.8 135.1)">5</text>
<text x="107.7" y="142.9">TSSOP8</text>
<text x="262.7" y="143.1">1</text>
<text x="118.8" y="146.4" transform="rotate(-90 118.8 146.4)">1</text>
<text x="121.1" y="146.4" transform="rotate(-90 121.1 146.4)">2</text>
<text x="123.5" y="146.4" transform="rotate(-90 123.5 146.4)">3</text>
<text x="125.8" y="146.4" transform="rotate(-90 125.8 146.4)">4</text>
<text x="262.7" y="145.5">2</text>
<text x="262.7" y="147.8">3</text>
<text x="125.7" y="159.9" transform="rotate(-90 125.7 159.9)">Vout</text>
<text x="149.5" y="156.8">VRs=50mV @ Imax</text>
<text x="23.7" y="162.9" transform="rotate(-90 23.7 162.9)">1</text>
<text x="28.3" y="173.1" transform="rotate(-90 28.3 173.1)">SZGD6060-4P</text>
<text x="30.7" y="173.1" transform="rotate(-90 30.7 173.1)">1.92V, 0.2A</text>
<text x="142.5" y="173.1">@Vout = 3.45V</text>
<text x="142.5" y="170.7">Vctrl =1.25V</text>
<text x="23.7" y="174.3" transform="rotate(-90 23.7 174.3)">2</text>
<text x="89.2" y="177.7">(3.3M)</text>
<text x="119.3" y="180">SMM4F5.0A</text>
</g>
<g font-size="1.7">
<text x="41.6" y="10.9">5</text>
<text x="94.9" y="10.9">4</text>
<text x="148.2" y="10.9">3</text>
<text x="201.5" y="10.9">2</text>
<text x="254.8" y="10.9">1</text>
<text x="13.2" y="36.3">D</text>
<text x="282" y="36.3">D</text>
<text x="13.2" y="83">C</text>
<text x="282" y="83">C</text>
<text x="13.2" y="129.7">B</text>
<text x="282" y="129.7">B</text>
<text x="13.2" y="176.5">A</text>
<text x="282" y="176.5">A</text>
<text x="41.6" y="200.1">5</text>
<text x="94.9" y="200.1">4</text>
<text x="148.2" y="200.1">3</text>
<text x="201.5" y="200.1">2</text>
<text x="254.8" y="200.1">1</text>
</g>
</svg>
